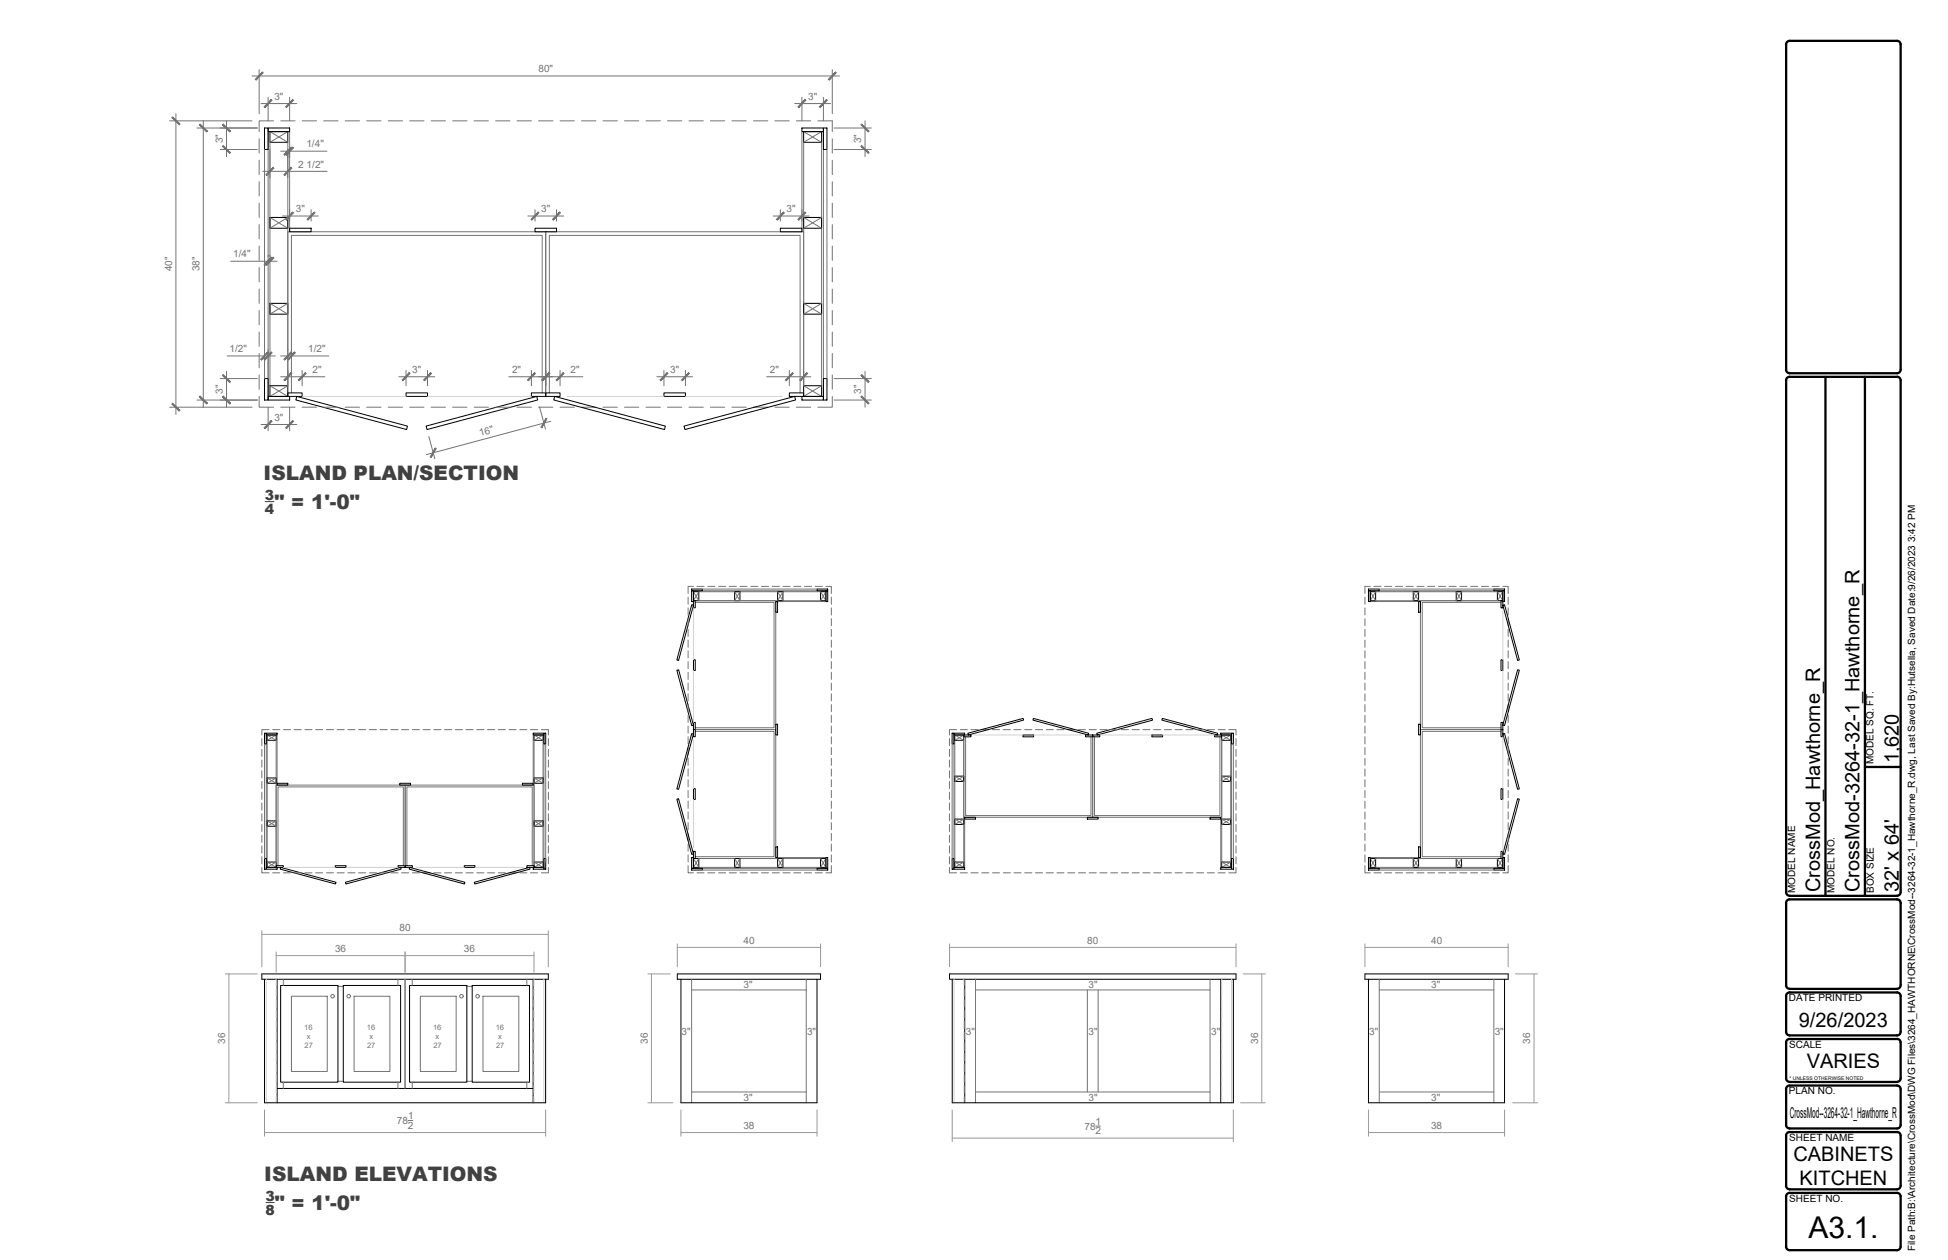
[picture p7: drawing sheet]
<svg xmlns="http://www.w3.org/2000/svg" width="432mm" height="279mm" viewBox="0 0 432 279" stroke-linecap="round" stroke-linejoin="round" font-family="sans-serif">
<!-- layer: ELEV2 -->
<g fill="none" stroke="#000" stroke-width=".22">
<path d="M58.6 28.4h.8v4.7h-.8zM59.4 28.4h4.8v.8h-4.8zM59.8 29.2h4v2.4h-4zM177.8 28.4h4.7v.8h-4.7zM178.1 29.2h4v2.4h-4zM182.5 28.4h.8v4.7h-.8zM59.8 48.2h4v2.4h-4zM64.2 50.6h4.8v.8h-4.8zM118.6 50.6h4.8v.8h-4.8zM173 50.6h4.8v.8h-4.8zM178.1 48.2h4v2.4h-4zM59.8 67.3h4v2.4h-4z"/>
<path d="M178.1 67.3h4v2.4h-4zM58.6 83.9h.8v4.8h-.8zM59.4 87.9h4.8v.8h-4.8zM59.8 85.5h4v2.4h-4zM63.8 87.1h3.2v.8h-3.2zM65.8 87.9l24.5 6.6-.2 .8-24.5-6.6zM90 87.1h4.8v.8h-4.8zM94.4 94.5l24.6-6.6 .2 .8-24.5 6.6zM117.8 87.1h3.2v.8h-3.2zM121 87.1h3.1v.8h-3.1zM123 87.9l24.5 6.6-.2 .8-24.6-6.6zM147.2 87.1h4.7v.8h-4.7z"/>
<path d="M151.6 94.5l24.5-6.6 .3 .8-24.6 6.6zM175 87.1h3.1v.8h-3.1zM177.8 87.9h4.7v.8h-4.7zM178.1 85.5h4v2.4h-4zM182.5 83.9h.8v4.8h-.8zM153.3 130.6h2.4v.4h-2.4zM153.3 131h.4v2.4h-.4zM153.3 134.1l.4 .1-3.3 12.3-.4-.2zM153.7 131.2h1.2v2h-1.2zM153.7 133.2h.4v1.6h-.4zM162.8 131.2h1.2v2h-1.2zM172 133.4h.4v2.4h-.4z"/>
<path d="M172.4 131.2h1.1v2h-1.1zM181.1 130.6h2.4v.4h-2.4zM181.9 131.2h1.2v2h-1.2zM183.1 131h.4v2.4h-.4zM303.3 130.6h2.4v.4h-2.4zM303.3 131h.4v2.4h-.4zM303.7 131.2h1.2v2h-1.2zM313.3 131.2h1.2v2h-1.2zM314.5 133.4h.4v2.4h-.4zM322.8 131.2h1.2v2h-1.2zM331.1 130.6h2.4v.4h-2.4zM331.9 131.2h1.2v2h-1.2z"/>
<path d="M332.7 133.2h.4v1.6h-.4zM333.1 131h.4v2.4h-.4zM333.1 134.2l.4-.1 3.3 12.2-.4 .2zM150 148.6l.4-.1 3.3 12.3-.4 .1zM153.7 146.3h.4v2.4h-.4zM229.1 159.3l12.2 3.3-.1 .4-12.2-3.3zM257.6 159.3l12.3 3.3-.1 .4-12.3-3.3zM332.7 146.3h.4v2.4h-.4zM336.4 148.5l.4 .1-3.3 12.3-.4-.1zM58.6 162.6h.4v2.4h-.4zM59 162.6h2.4v.4h-2.4zM59.2 163h2v1.2h-2z"/>
<path d="M59.2 172.5h2v1.2h-2zM61.4 173.7h2.4v.4h-2.4zM88.6 173.7h2.4v.4h-2.4zM115.8 173.7h2.4v.4h-2.4zM118.2 162.6h2.4v.4h-2.4zM118.4 163h2v1.2h-2zM118.4 172.5h2v1.2h-2zM120.6 162.6h.4v2.4h-.4zM150 177.2l.4-.1 3.3 12.3-.4 .1zM153.3 162.7l.4 .1-3.3 12.2-.4-.1zM153.7 160.2h.4v1.6h-.4zM153.7 174.9h.4v2.4h-.4z"/>
<path d="M153.7 161.8h.4v1.6h-.4zM172 160.6h.4v2.4h-.4zM211.1 162.6h.4v2.4h-.4zM211.5 162.6h2.3v.4h-2.3zM211.6 163h2v1.2h-2zM211.6 172.1h2v1.2h-2zM213.6 163h1.6v.4h-1.6zM214.5 162.6l12.3-3.3 .1 .4-12.3 3.3zM226.7 163h2.4v.4h-2.4zM240.6 163h1.6v.4h-1.6zM242.2 163h1.6v.4h-1.6zM243.1 162.6l12.3-3.3 .1 .4-12.3 3.3z"/>
<path d="M255.3 163h2.4v.4h-2.4zM269.2 163h1.6v.4h-1.6zM270.6 162.6h2.4v.4h-2.4zM270.8 163h2v1.2h-2zM270.8 172.1h2v1.2h-2zM273 162.6h.4v2.4h-.4zM314.5 160.6h.4v2.4h-.4zM332.7 161.8h.4v1.6h-.4zM332.7 174.9h.4v2.4h-.4zM332.7 160.2h.4v1.6h-.4zM333.1 162.8l.4-.1 3.3 12.2-.4 .1zM336.4 177.1l.4 .1-3.3 12.3-.4-.1z"/>
<path d="M58.6 190.4h.4v2.3h-.4zM59 192.3h2.4v.4h-2.4zM59.2 191.2h2v1.1h-2zM59.2 182h2v1.2h-2zM61.2 192h1.6v.3h-1.6zM62.2 192.3l12.3 3.3-.1 .4-12.3-3.3zM74.3 192h2.4v.3h-2.4zM76.6 195.6l12.2-3.3 .1 .4-12.2 3.3zM88.2 192h1.6v.3h-1.6zM89.8 192h1.6v.3h-1.6zM90.8 192.3l12.3 3.3-.1 .4-12.3-3.3zM102.9 192h2.4v.3h-2.4z"/>
<path d="M105.1 195.6l12.3-3.3 .1 .4-12.3 3.3zM116.8 192h1.6v.3h-1.6zM118.2 192.3h2.4v.4h-2.4zM118.4 191.2h2v1.1h-2zM118.4 182h2v1.2h-2zM120.6 190.4h.4v2.3h-.4zM153.3 192.6h2.4v.3h-2.4zM153.3 190.2h.4v2.4h-.4zM153.7 190.4h1.2v1.9h-1.2zM153.7 188.8h.4v1.6h-.4zM162.8 190.4h1.2v1.9h-1.2zM172 187.8h.4v2.4h-.4z"/>
<path d="M172.4 190.4h1.1v1.9h-1.1zM181.1 192.6h2.4v.3h-2.4zM181.9 190.4h1.2v1.9h-1.2zM183.1 190.2h.4v2.4h-.4zM211.1 190.4h.4v2.3h-.4zM211.5 192.3h2.3v.4h-2.3zM211.6 191.2h2v1.1h-2zM211.6 181.6h2v1.2h-2zM213.8 181.2h2.4v.4h-2.4zM241 181.2h2.4v.4h-2.4zM268.2 181.2h2.4v.4h-2.4zM270.6 192.3h2.4v.4h-2.4z"/>
<path d="M270.8 191.2h2v1.1h-2zM270.8 181.6h2v1.2h-2zM273 190.4h.4v2.3h-.4zM303.3 192.6h2.4v.3h-2.4zM303.3 190.2h.4v2.4h-.4zM303.7 190.4h1.2v1.9h-1.2zM313.3 190.4h1.2v1.9h-1.2zM314.5 187.8h.4v2.4h-.4zM322.8 190.4h1.2v1.9h-1.2zM331.1 192.6h2.4v.3h-2.4zM331.9 190.4h1.2v1.9h-1.2zM332.7 188.8h.4v1.6h-.4z"/>
<path d="M333.1 190.2h.4v2.4h-.4zM58 216h63.5v1.1h-63.5zM58.6 217.1v27.4h62.3v-27.4M61.4 217.1v27.4M62.2 218.5h12.7v21.5h-12.7zM76.1 218.5h12.7v21.5h-12.7zM90.8 218.5h12.7v21.5h-12.7zM104.7 218.5h12.7v21.5h-12.7zM118.2 217.1v27.4M150.1 216h31.8v1.1h-31.8zM150.9 217.1v27.4h30.2v-27.4M210.5 216h63.5v1.1h-63.5z"/>
<path d="M211.1 217.1v27.4h62.3v-27.4M213.8 217.1v27.4M270.6 217.1v27.4M302.6 216h31.7v1.1h-31.7zM303.3 217.1v27.4h30.2v-27.4M61.4 241.4h56.8"/>
</g>
<!-- layer: ELEV1 -->
<g fill="none" stroke="#737373" stroke-width=".22">
<path d="M55.9 16.8h130.2M57.4 15.5v9.7M184.5 15.5v9.7M37.6 26.8h18.3M39 25.2v66.7M43.7 28.4h13.3M45.1 26.8v63.5M48.8 33.1h8.2M50.2 26.8v7.9M57.8 23h8M58.3 38h14.2M58.6 33.1v50.8"/>
<path d="M59.4 21.6v5.2M59.4 29.2v58.7M59.8 29.2l4 2.4v53.9M62.2 33.5h1.6M63.8 29.2l-4 2.4v53.9l4 2.4M64.2 21.6v5.2M64.2 29.2v22.2M64.2 33.5h8.3M176.1 23h8M177.8 21.6v5.2M177.8 29.2v22.2M178.1 29.2l4 2.4v53.9l-4 2.4"/>
<path d="M182.1 29.2l-4 2.4v53.9M182.5 21.6v5.2M182.5 29.2v58.7M183.3 33.1v52.4M184.9 28.4h8.2M184.9 33.1h8.2M191.7 26.8v7.9M51.1 57.9h8.3M59.8 48.2l4 2.4M59.8 57.9h1.6M62.6 47.9h7.9M63.8 48.2l-4 2.4"/>
<path d="M69 46.5v2.5M117 47.9h7.9M118.6 46.5v2.5M123.4 46.5v2.5M171.4 47.9h7.9M173 46.5v2.5M178.1 48.2l4 2.4M182.1 48.2l-4 2.4M50.4 78.9h8.2M59.4 78.9h1.6M59.8 67.3l4 2.4M62.2 78.9h1.6"/>
<path d="M63.8 67.3l-4 2.4M64.6 78.9h8.3M64.6 77.3v.2M178.1 67.3l4 2.4M182.1 67.3l-4 2.4M37.6 90.3h18.3M43.7 88.7h13.3M48.8 83.9h8.2M50.2 82.4v7.9M57.8 94.1h8M59.4 90.3v5.2M62.2 83.5h9.8"/>
<path d="M63.8 85.5v-34.1h57.2v35.7v-35.7h57.1v34.1M63.8 85.5l-4 2.4M64.2 90.3v5.2M64.6 87.1v-34.9h55.6v34.9M67 82.1v3.4M88.4 83.5h8M90 82.1v3.4M94.8 82.1v3.4M95.1 96.8l1.3 4.9M112.8 83.5h9.8M117.8 82.1v3.4M119.4 83.5h9.8"/>
<path d="M119.6 90.2l1.3 5M121 82.1v3.4M121.8 87.1v-34.9h55.6v34.9M122.1 93.4l-27.6 7.4M124.1 82.1v3.4M145.6 83.5h7.9M147.2 82.1v3.4M151.9 82.1v3.4M169.9 83.5h9.8M175 82.1v3.4M178.1 85.5l4 2.4M184.9 88.7h8.2"/>
<path d="M184.9 83.9h8.2M191.7 82.4v7.9M153.7 133.2l1.2-2h27l1.2 2M153.7 131h29.4M153.7 131.2l1.2 2M154.1 133.6h17.5v27.8h-17.5M154.9 133.2h17.1v28.6h-17.9h17.9v28.6h-17.1M155.7 130.6h25.4M162.8 131.2l1.2 2M164 131.2l-1.2 2M172 133.4h11.1M172.4 131.2l1.1 2"/>
<path d="M173.5 131.2l-1.1 2M183.1 131.2l-1.2 2h-27M303.7 131.2l1.2 2h27M303.7 133.4h11.2M303.7 133.2l1.2-2h27l1.2 2M303.7 131h29.4M305.7 130.6h26.2M313.3 131.2l1.2 2M314.5 131.2l-1.2 2M322.8 131.2l1.2 2M324 131.2l-1.2 2M331.9 133.2h-17v28.6h17.8h-17.8v28.6h17"/>
<path d="M332.7 133.6h-17.4v27.8h17.4M333.1 131.2l-1.2 2M58.6 165v25.4M59 163v29.3M59.2 163l2 1.2v27M59.2 172.5l2 1.2M61.2 163l-2 1.2v27l2 1.1M61.2 172.5l-2 1.2M61.4 163v11.1M118.2 163v11.1M118.4 163l2 1.2v27l-2 1.1M118.4 172.5l2 1.2"/>
<path d="M120.4 163l-2 1.2v27M120.4 172.5l-2 1.2M120.6 163v29.3M121 165v26.2M154.1 162.2h17.5v27.8h-17.5M211.1 164.2v26.2M211.5 163v29.3M211.6 163l2 1.2M211.6 172.1l2 1.2M213.6 164.2v17h28.6v-17.8v17.8h28.6v-17M213.6 164.2v27l-2 1.1M213.6 163l-2 1.2v27l2 1.1"/>
<path d="M213.6 172.1l-2 1.2M214 163.4v17.4h27.8v-17.4M242.6 163.4v17.4h27.8v-17.4M270.8 164.2v27l2 1.1M270.8 163l2 1.2v27l-2 1.1M270.8 172.1l2 1.2M272.8 163l-2 1.2M272.8 172.1l-2 1.2M273 163v29.3M273.4 165v25.4M332.7 162.2h-17.4v27.8h17.4M59.2 182l2 1.2"/>
<path d="M61.2 191.2v-17.1h28.6v17.9v-17.9h28.6v17.1M61.2 191.2l-2 1.1M61.2 182l-2 1.2M61.6 192v-17.5h27.8v17.5M90.2 192v-17.5h27.8v17.5M118.4 191.2l2 1.1M118.4 182l2 1.2M120.4 182l-2 1.2M153.7 190.4l1.2 1.9h27l1.2-1.9M153.7 192.6h29.4M154.9 190.4h27l1.2 1.9M154.9 190.4l-1.2 1.9"/>
<path d="M154.9 192.9h26.2M162.8 190.4l1.2 1.9M164 190.4l-1.2 1.9M172 190.2h11.1M172.4 190.4l1.1 1.9M173.5 190.4l-1.1 1.9M211.6 181.6l2 1.2M213.6 181.6l-2 1.2M213.8 181.2v11.1M270.6 181.2v11.1M270.8 181.6l2 1.2M272.8 181.6l-2 1.2"/>
<path d="M303.7 190.2h11.2M303.7 190.4l1.2 1.9h27l1.2-1.9M303.7 192.6h29.4M305.7 192.9h25.4M313.3 190.4l1.2 1.9M314.5 190.4l-1.2 1.9M322.8 190.4l1.2 1.9M324 190.4l-1.2 1.9M331.9 190.4h-27l-1.2 1.9M331.9 190.4l1.2 1.9M62.8 217.1v1.4M74.9 218.7h1.2"/>
<path d="M88.2 217.1v1.4M89.8 217.1v24.3M91.4 217.1v1.4M103.5 218.7h1.2M116.8 217.1v1.4M153.3 219.5h25.4M153.3 217.1v27.4M178.7 217.1v27.4M216.2 219.5h52M216.2 217.1v27.4M241 219.5v22.6M243.4 219.5v22.6"/>
<path d="M268.2 217.1v27.4M305.7 219.5h25.4M305.7 217.1v27.4M331.1 217.1v27.4M62.8 240v1.4M64.6 220.9h7.9v16.7h-7.9zM74.9 239.8h1.2M78.5 220.9h7.9v16.7h-7.9zM88.2 240v1.4M91.4 240v1.4M93.2 220.9h7.9v16.7h-7.9zM103.5 239.8h1.2"/>
<path d="M107.1 220.9h7.9v16.7h-7.9zM116.8 240v1.4M153.3 242.1h25.4M216.2 242.1h52M305.7 242.1h25.4"/>
</g>
<!-- layer: cabinet -->
<g fill="none" stroke="#999" stroke-width=".22">
<path d="M49.9 216h7.1M50.7 216v28.5M58 206.4v8M58 207.2h63.5M61.2 211.1v4.5M61.2 211.9h57.2M89.8 211.1v4.5M118.4 211.1v4.5M121.5 206.4v8M143.6 216h4.9M144.4 216v28.5M150.1 210.1h31.8"/>
<path d="M150.1 209.3v5.1M181.9 209.3v5.1M210.5 209.3v5.1M210.5 210.1h63.5M274 209.3v5.1M275.6 216h4.9M279.7 216v28.5M302.6 210.1h31.7M302.6 209.3v5.1M334.3 209.3v5.1M335.9 216h4.9M340 216v28.5"/>
<path d="M49.9 244.5h7.1M58.6 246.1v5.8M58.6 251.1h62.3M120.9 246.1v5.8M143.6 244.5h5.5M150.9 251.1h30.2M150.9 246.1v5.8M181.1 246.1v5.8M211.1 246.1v7.1M211.1 252.4h62.3M273.4 246.1v7.1M275 244.5h5.5"/>
<path d="M303.3 251.1h30.2M303.3 246.1v5.8M333.5 246.1v5.8M335.3 244.5h5.5"/>
</g>
<!-- layer: ELEV1 -->
<g fill="none" stroke="#cfcfcf" stroke-width=".22">
<path d="M67 87.9h23M94.8 87.9h23M125.7 87.9h21.5M151.9 87.9h21.5M153.7 134.8v11.5M333.1 135.6v10.7M153.7 148.7v11.5M333.1 148.7v10.7M153.7 164.2v10.7M153.7 177.3v10.7M216 163h10.7M229.1 163h10.7"/>
<path d="M243.8 163h11.5M257.7 163h11.5M333.1 163.4v11.5M333.1 177.3v11.5M62.8 192.3h11.5M76.7 192.3h11.5M92.2 192.3h10.7M105.3 192.3h10.7M59 217.1v27.4M61.2 217.1v1.4M61.2 219.3v1.6M118.4 217.1v1.4"/>
<path d="M118.4 219.3v1.6M120.5 217.1v27.4M211.5 217.1v27.4M213.7 217.1v1.4M213.7 219.3v1.6M270.8 217.1v1.4M270.8 219.3v1.6M273 217.1v27.4M61.2 221.7v1.6M61.2 224.1v1.6M61.2 226.5v1.5M61.2 228.9v1.5"/>
<path d="M61.2 231.2v1.6M61.2 233.6v1.6M61.2 236v1.6M61.2 238.4v1.6M118.4 221.7v1.6M118.4 224.1v1.6M118.4 226.5v1.5M118.4 228.9v1.5M118.4 231.2v1.6M118.4 233.6v1.6M118.4 236v1.6M118.4 238.4v1.6"/>
<path d="M213.7 221.7v1.6M213.7 224.1v1.6M213.7 226.5v1.5M213.7 228.9v1.5M213.7 231.2v1.6M213.7 233.6v1.6M213.7 236v1.6M213.7 238.4v1.6M270.8 221.7v1.6M270.8 224.1v1.6M270.8 226.5v1.5M270.8 228.9v1.5"/>
<path d="M270.8 231.2v1.6M270.8 233.6v1.6M270.8 236v1.6M270.8 238.4v1.6M61.2 240.8v1.6M61.2 243.1v1.4M118.4 240.8v1.6M118.4 243.1v1.4M213.7 240.8v1.6M213.7 243.1v1.4M270.8 240.8v1.6M270.8 243.1v1.4"/>
</g>
<!-- layer: cabinet -->
<path d="M90.4 248.5h1.1M242.9 249.7h1" fill="none" stroke="#737373" stroke-width=".22"/>
<!-- layer: Room Label -->
<path d="M58.8 111.2h1.9M59 266.7h1.8" fill="none" stroke="#404040" stroke-width=".22"/>
<!-- layer: elevation -->
<g fill="none" stroke="#737373" stroke-width=".22">
<circle cx="73.7" cy="220.9" r=".39"/>
<circle cx="77.3" cy="220.9" r=".39"/>
<circle cx="102.3" cy="220.9" r=".39"/>
<circle cx="105.9" cy="220.9" r=".39"/>
</g>
<!-- layer: CAB -->
<g fill="none" stroke="#737373" stroke-width=".22">
<path d="M57.4 30.8v3.2M57.4 35.5v3.2M60.6 26.8h-3.2v2.4M62.2 26.8h3.2M67 26.8h3.2M71.8 26.8h3.1M76.5 26.8h3.2M81.3 26.8h3.2M86 26.8h3.2M90.8 26.8h3.2M95.6 26.8h3.1M100.3 26.8h3.2"/>
<path d="M105.1 26.8h3.2M109.9 26.8h3.1M114.6 26.8h3.2M119.4 26.8h3.2M124.1 26.8h3.2M128.9 26.8h3.2M133.7 26.8h3.1M138.4 26.8h3.2M143.2 26.8h3.2M148 26.8h3.1M152.7 26.8h3.2M157.5 26.8h3.2"/>
<path d="M162.2 26.8h3.2M167 26.8h3.2M171.8 26.8h3.1M176.5 26.8h3.2M181.3 26.8h3.2v2.4M184.5 30.8v3.2M184.5 35.5v3.2M57.4 40.3v3.2M57.4 45v3.2M57.4 49.8v3.2M57.4 54.6v3.1M57.4 59.3v3.2"/>
<path d="M184.5 40.3v3.2M184.5 45v3.2M184.5 49.8v3.2M184.5 54.6v3.1M184.5 59.3v3.2M57.4 64.1v3.2M57.4 68.9v3.1M57.4 73.6v3.2M57.4 78.4v3.2M184.5 64.1v3.2M184.5 68.9v3.1M184.5 73.6v3.2"/>
<path d="M184.5 78.4v3.2M57.4 87.9v2.4h3.2M57.4 83.1v3.2M62.2 90.3h3.2M67 90.3h3.2M71.8 90.3h3.1M76.5 90.3h3.2M81.3 90.3h3.2M86 90.3h3.2M90.8 90.3h3.2M95.6 90.3h3.1M100.3 90.3h3.2"/>
<path d="M105.1 90.3h3.2M109.9 90.3h3.1M114.6 90.3h3.2M119.4 90.3h3.2M124.1 90.3h3.2M128.9 90.3h3.2M133.7 90.3h3.1M138.4 90.3h3.2M143.2 90.3h3.2M148 90.3h3.1M152.7 90.3h3.2M157.5 90.3h3.2"/>
<path d="M162.2 90.3h3.2M167 90.3h3.2M171.8 90.3h3.1M176.5 90.3h3.2M184.5 87.9v2.4h-3.2M184.5 83.1v3.2M152.5 132.4v1.6M152.5 134.8v1.6M152.5 137.2v1.6M152.5 139.6v1.5M153.7 130h-1.2v1.6M154.5 130h1.6"/>
<path d="M156.9 130h1.6M159.3 130h1.5M161.6 130h1.6M164 130h1.6M166.4 130h1.6M168.8 130h1.6M171.2 130h1.6M173.5 130h1.6M175.9 130h1.6M178.3 130h1.6M180.7 130h1.6M183.1 130h1.2v1.6"/>
<path d="M184.3 132.4v1.6M184.3 134.8v1.6M184.3 137.2v1.6M184.3 139.6v1.5M302.6 132.4v1.6M302.6 134.8v1.6M302.6 137.2v1.6M302.6 139.6v1.5M303.7 130h-1.1v1.6M304.5 130h1.6M306.9 130h1.6M309.3 130h1.6"/>
<path d="M311.7 130h1.6M314.1 130h1.6M316.4 130h1.6M318.8 130h1.6M321.2 130h1.6M323.6 130h1.6M326 130h1.6M328.4 130h1.5M330.7 130h1.6M333.1 130h1.2v1.6M334.3 132.4v1.6M334.3 134.8v1.6"/>
<path d="M334.3 137.2v1.6M334.3 139.6v1.5M152.5 141.9v1.6M152.5 144.3v1.6M152.5 146.7v1.6M152.5 149.1v1.6M152.5 151.5v1.6M152.5 153.8v1.6M152.5 156.2v1.6M152.5 158.6v1.6M184.3 141.9v1.6M184.3 144.3v1.6"/>
<path d="M184.3 146.7v1.6M184.3 149.1v1.6M184.3 151.5v1.6M184.3 153.8v1.6M184.3 156.2v1.6M184.3 158.6v1.6M302.6 141.9v1.6M302.6 144.3v1.6M302.6 146.7v1.6M302.6 149.1v1.6M302.6 151.5v1.6M302.6 153.8v1.6"/>
<path d="M302.6 156.2v1.6M302.6 158.6v1.6M334.3 141.9v1.6M334.3 144.3v1.6M334.3 146.7v1.6M334.3 149.1v1.6M334.3 151.5v1.6M334.3 153.8v1.6M334.3 156.2v1.6M334.3 158.6v1.6M58 163.8v1.6M58 166.2v1.5"/>
<path d="M58 168.5v1.6M58 170.9v1.6M58 173.3v1.6M58 175.7v1.6M58 178.1v1.5M59.6 161.8h-1.6v1.2M60.4 161.8h1.6M62.8 161.8h1.6M65.2 161.8h1.6M67.6 161.8h1.6M70 161.8h1.5M72.3 161.8h1.6"/>
<path d="M74.7 161.8h1.6M77.1 161.8h1.6M79.5 161.8h1.6M81.9 161.8h1.6M84.2 161.8h1.6M86.6 161.8h1.6M89 161.8h1.6M91.4 161.8h1.6M93.8 161.8h1.6M96.2 161.8h1.5M98.5 161.8h1.6M100.9 161.8h1.6"/>
<path d="M103.3 161.8h1.6M105.7 161.8h1.6M108.1 161.8h1.5M110.4 161.8h1.6M112.8 161.8h1.6M115.2 161.8h1.6M117.6 161.8h1.6M120 161.8h1.6v1.2M121.6 163.8v1.6M121.6 166.2v1.5M121.6 168.5v1.6M121.6 170.9v1.6"/>
<path d="M121.6 173.3v1.6M121.6 175.7v1.6M121.6 178.1v1.5M152.5 161v1.6M152.5 163.4v1.6M152.5 165.8v1.5M152.5 168.1v1.6M152.5 170.5v1.6M152.5 172.9v1.6M152.5 175.3v1.6M152.5 177.7v1.5M184.3 161v1.6"/>
<path d="M184.3 163.4v1.6M184.3 165.8v1.5M184.3 168.1v1.6M184.3 170.5v1.6M184.3 172.9v1.6M184.3 175.3v1.6M184.3 177.7v1.5M210.5 163.8v1.6M210.5 166.2v1.5M210.5 168.5v1.6M210.5 170.9v1.6M210.5 173.3v1.6"/>
<path d="M210.5 175.7v1.6M210.5 178.1v1.5M212 161.8h-1.5v1.2M212.9 161.8h1.5M215.2 161.8h1.6M217.6 161.8h1.6M220 161.8h1.6M222.4 161.8h1.6M224.7 161.8h1.6M227.1 161.8h1.6M229.5 161.8h1.6M231.9 161.8h1.6"/>
<path d="M234.3 161.8h1.6M236.7 161.8h1.6M239 161.8h1.6M241.4 161.8h1.6M243.8 161.8h1.6M246.2 161.8h1.6M248.6 161.8h1.5M251 161.8h1.5M253.3 161.8h1.6M255.7 161.8h1.6M258.1 161.8h1.6M260.5 161.8h1.6"/>
<path d="M262.8 161.8h1.6M265.2 161.8h1.6M267.6 161.8h1.6M270 161.8h1.6M272.4 161.8h1.6v1.2M274 163.8v1.6M274 166.2v1.5M274 168.5v1.6M274 170.9v1.6M274 173.3v1.6M274 175.7v1.6M274 178.1v1.5"/>
<path d="M302.6 161v1.6M302.6 163.4v1.6M302.6 165.8v1.5M302.6 168.1v1.6M302.6 170.5v1.6M302.6 172.9v1.6M302.6 175.3v1.6M302.6 177.7v1.5M334.3 161v1.6M334.3 163.4v1.6M334.3 165.8v1.5M334.3 168.1v1.6"/>
<path d="M334.3 170.5v1.6M334.3 172.9v1.6M334.3 175.3v1.6M334.3 177.7v1.5M58 192.3v1.2h1.6M58 180.4v1.6M58 182.8v1.6M58 185.2v1.6M58 187.6v1.6M58 190v1.6M60.4 193.5h1.6M62.8 193.5h1.6"/>
<path d="M65.2 193.5h1.6M67.6 193.5h1.6M70 193.5h1.5M72.3 193.5h1.6M74.7 193.5h1.6M77.1 193.5h1.6M79.5 193.5h1.6M81.9 193.5h1.6M84.2 193.5h1.6M86.6 193.5h1.6M89 193.5h1.6M91.4 193.5h1.6"/>
<path d="M93.8 193.5h1.6M96.2 193.5h1.5M98.5 193.5h1.6M100.9 193.5h1.6M103.3 193.5h1.6M105.7 193.5h1.6M108.1 193.5h1.5M110.4 193.5h1.6M112.8 193.5h1.6M115.2 193.5h1.6M117.6 193.5h1.6M121.6 192.3v1.2h-1.6"/>
<path d="M121.6 180.4v1.6M121.6 182.8v1.6M121.6 185.2v1.6M121.6 187.6v1.6M121.6 190v1.6M152.5 191.9v1.6h1.2M152.5 180v1.6M152.5 182.4v1.6M152.5 184.8v1.6M152.5 187.2v1.6M152.5 189.6v1.6M154.5 193.5h1.6"/>
<path d="M156.9 193.5h1.6M159.3 193.5h1.5M161.6 193.5h1.6M164 193.5h1.6M166.4 193.5h1.6M168.8 193.5h1.6M171.2 193.5h1.6M173.5 193.5h1.6M175.9 193.5h1.6M178.3 193.5h1.6M180.7 193.5h1.6M184.3 191.9v1.6h-1.2"/>
<path d="M184.3 180v1.6M184.3 182.4v1.6M184.3 184.8v1.6M184.3 187.2v1.6M184.3 189.6v1.6M210.5 192.3v1.2h1.5M210.5 180.4v1.6M210.5 182.8v1.6M210.5 185.2v1.6M210.5 187.6v1.6M210.5 190v1.6M212.9 193.5h1.5"/>
<path d="M215.2 193.5h1.6M217.6 193.5h1.6M220 193.5h1.6M222.4 193.5h1.6M224.7 193.5h1.6M227.1 193.5h1.6M229.5 193.5h1.6M231.9 193.5h1.6M234.3 193.5h1.6M236.7 193.5h1.6M239 193.5h1.6M241.4 193.5h1.6"/>
<path d="M243.8 193.5h1.6M246.2 193.5h1.6M248.6 193.5h1.5M251 193.5h1.5M253.3 193.5h1.6M255.7 193.5h1.6M258.1 193.5h1.6M260.5 193.5h1.6M262.8 193.5h1.6M265.2 193.5h1.6M267.6 193.5h1.6M270 193.5h1.6"/>
<path d="M274 192.3v1.2h-1.6M274 180.4v1.6M274 182.8v1.6M274 185.2v1.6M274 187.6v1.6M274 190v1.6M302.6 191.9v1.6h1.1M302.6 180v1.6M302.6 182.4v1.6M302.6 184.8v1.6M302.6 187.2v1.6M302.6 189.6v1.6"/>
<path d="M304.5 193.5h1.6M306.9 193.5h1.6M309.3 193.5h1.6M311.7 193.5h1.6M314.1 193.5h1.6M316.4 193.5h1.6M318.8 193.5h1.6M321.2 193.5h1.6M323.6 193.5h1.6M326 193.5h1.6M328.4 193.5h1.5M330.7 193.5h1.6"/>
<path d="M334.3 191.9v1.6h-1.2M334.3 180v1.6M334.3 182.4v1.6M334.3 184.8v1.6M334.3 187.2v1.6M334.3 189.6v1.6"/>
</g>
<!-- layer: 0 -->
<g fill="#737373" stroke="#737373" stroke-width=".22">
<path d="M44.2 27.7l1.6 1.6 .2-.2zM44.2 27.7l.2-.2 1.6 1.6z"/>
<path d="M44.4 87.8l-.2 .2 1.8 1.4zM44.2 88l1.8 1.4-.2 .2z"/>
<path d="M38.1 26.1l1.6 1.6 .2-.2zM38.1 26.1l.2-.2 1.6 1.6z"/>
<path d="M38.3 89.4l-.2 .2 1.8 1.4zM38.1 89.6l1.8 1.4-.2 .2z"/>
<path d="M49.5 87.8l-.2 .2 1.8 1.4zM49.3 88l1.8 1.4-.2 .2z"/>
<path d="M49.3 83.2l1.6 1.6 .2-.2zM49.5 83.1l1.6 1.5-1.8-1.4z"/>
<path d="M49.3 27.7l1.6 1.6 .2-.2zM49.3 27.7l.2-.2 1.6 1.6z"/>
<path d="M49.3 32.4l1.8 1.5-1.6-1.6zM49.3 32.4l1.8 1.5-.2 .1z"/>
<path d="M58.2 16l-1.5 1.7 1.6-1.5zM58.2 16l-1.5 1.7-.1-.1z"/>
<path d="M183.6 17.6l.2 .1 1.4-1.7zM185.2 16l.2 .2-1.6 1.5z"/>
<path d="M60.5 37.1l-1.4 1.8 1.6-1.6zM60.5 37.1l-1.4 1.8-.2-.2z"/>
<path d="M62.9 38.7l.2 .2 1.4-1.8zM64.5 37.1l.2 .2-1.6 1.6z"/>
<path d="M64.9 47l-1.4 1.8 1.6-1.6zM64.9 47l-1.4 1.8-.2-.2z"/>
<path d="M68.1 48.6l.1 .2 1.5-1.8zM69.7 47l.1 .2-1.6 1.6z"/>
<path d="M119.3 47l-1.4 1.8 1.6-1.6zM119.3 47l-1.4 1.8-.2-.2z"/>
<path d="M122.5 48.6l.1 .2 1.5-1.8zM124.1 47l.1 .2-1.6 1.6z"/>
<path d="M176.9 48.6l.1 .2 1.5-1.8zM178.5 47l.1 .2-1.6 1.6z"/>
<path d="M173.7 47l-1.4 1.8 1.6-1.6zM173.7 47l-1.4 1.8-.2-.2z"/>
<path d="M60.1 22.1l-1.4 1.7 1.6-1.6zM58.5 23.7l1.6-1.6-1.4 1.7z"/>
<path d="M63.3 23.7l.2 .1 1.4-1.7zM64.9 22.1l.2 .1-1.6 1.6z"/>
<path d="M181.6 23.7l.2 .1 1.4-1.7zM183.2 22.1l.2 .1-1.6 1.6z"/>
<path d="M178.5 22.1l-1.5 1.7 1.6-1.6zM176.9 23.7l1.6-1.6-1.5 1.7z"/>
<path d="M60.1 93.3l-1.4 1.7 1.6-1.6zM60.1 93.3l-1.4 1.7-.2-.2z"/>
<path d="M63.3 94.8l.2 .2 1.4-1.7zM64.9 93.3l.2 .1-1.6 1.6z"/>
<path d="M64.5 82.7l-1.4 1.7 1.6-1.6zM64.5 82.7l-1.4 1.7-.2-.2z"/>
<path d="M66.1 84.2l.2 .2 1.4-1.7zM67.7 82.7l.2 .1-1.6 1.6z"/>
<path d="M90.7 82.7l-1.4 1.7 1.6-1.6zM90.7 82.7l-1.4 1.7-.2-.2z"/>
<path d="M93.9 84.2l.2 .2 1.4-1.7zM95.5 82.7l.2 .1-1.6 1.6z"/>
<path d="M147.9 82.7l-1.4 1.7 1.6-1.6zM147.9 82.7l-1.4 1.7-.2-.2z"/>
<path d="M151.1 84.2l.1 .2 1.5-1.7zM152.7 82.7l.1 .1-1.6 1.6z"/>
<path d="M62.9 34.2l.2 .2 1.4-1.8zM64.5 32.6l.2 .2-1.6 1.6z"/>
<path d="M64.9 32.6l-1.4 1.8 1.6-1.6zM64.9 32.6l-1.4 1.8-.2-.2z"/>
<path d="M60.5 57l-1.4 1.8 1.6-1.6zM60.5 57l-1.4 1.8-.2-.2z"/>
<path d="M58.5 58.6l.2 .2 1.4-1.8zM60.1 57l.2 .2-1.6 1.6z"/>
<path d="M60.1 78.1l-1.4 1.7 1.6-1.6zM60.1 78.1l-1.4 1.7-.2-.1z"/>
<path d="M57.8 79.7l.1 .1 1.5-1.7zM59.4 78.1l.1 .1-1.6 1.6z"/>
<path d="M62.9 79.7l.2 .1 1.4-1.7zM64.5 78.1l.2 .1-1.6 1.6z"/>
<path d="M65.3 78.1l-1.4 1.7 1.6-1.6zM65.3 78.1l-1.4 1.7-.2-.1z"/>
<path d="M96.5 99.4l-.9 2 1.1-1.9zM96.5 99.4l-.9 2-.2-.1z"/>
<path d="M121 92.8l-1.1 1.9 .2 .1zM121 92.8l.2 .1-1.1 1.9z"/>
<path d="M191 87.8l-.1 .2 1.7 1.4zM190.9 88l1.7 1.4-.2 .2z"/>
<path d="M190.9 83.2l1.5 1.6 .2-.2zM190.9 83.2l.1-.1 1.6 1.5z"/>
<path d="M190.9 27.7l1.5 1.6 .2-.2zM190.9 27.7l.1-.2 1.6 1.6z"/>
<path d="M190.9 32.4l1.7 1.5-1.6-1.6zM190.9 32.4l1.7 1.5-.2 .1z"/>
<path d="M120.1 84.2l.2 .2 1.4-1.7zM121.7 82.7l.2 .1-1.6 1.6z"/>
<path d="M118.5 82.7l-1.4 1.7 1.6-1.6zM118.5 82.7l-1.4 1.7-.2-.2z"/>
<path d="M177.3 84.2l.1 .2 1.5-1.7zM178.9 82.7l.1 .1-1.6 1.6z"/>
<path d="M175.7 82.7l-1.4 1.7 1.6-1.6zM175.7 82.7l-1.4 1.7-.2-.2z"/>
<path d="M121.7 82.7l-1.4 1.7 1.6-1.6zM121.7 82.7l-1.4 1.7-.2-.2z"/>
<path d="M123.3 84.2l.1 .2 1.5-1.7zM124.9 82.7l.1 .1-1.6 1.6z"/>
</g>
<!-- layer: BOR -->
<g fill="none" stroke="#000" stroke-width=".51">
<path d="M395.9 9.9a.79 .79 0 0 1 .8-.8h23.8a.79 .79 0 0 1 .8 .8v72.1a.79 .79 0 0 1-.8 .8h-23.8a.79 .79 0 0 1-.8-.8M395.9 9.9v72.1M395.9 84.3a.76 .76 0 0 1 .8-.7l23.8-.1a.79 .79 0 0 1 .8 .8v113.5a.79 .79 0 0 1-.8 .8M395.9 84.3v113.5M404.6 83.6v115M413.4 83.6v115M413.4 170.1h7.9M395.9 197.8a.79 .79 0 0 0 .8 .8M396.7 198.6h23.8M395.9 218.5a.83 .83 0 0 0 .8 .8h23.8a.79 .79 0 0 0 .8-.8M395.9 200.2a.79 .79 0 0 1 .8-.8h23.8a.79 .79 0 0 1 .8 .8v18.3M395.9 200.2v18.3"/>
<path d="M395.9 220.9a.79 .79 0 0 1 .8-.8h23.8a.79 .79 0 0 1 .8 .8v7.9a.79 .79 0 0 1-.8 .8h-23.8a.79 .79 0 0 1-.8-.8M395.9 239.1a.79 .79 0 0 0 .8 .8M395.9 220.9v7.9M395.9 231.2v7.9M396.7 230.4a.79 .79 0 0 0-.8 .8M396.7 230.4h23.8M396.7 239.9h23.8M420.5 230.4a.79 .79 0 0 1 .8 .8v7.9a.79 .79 0 0 1-.8 .8M395.9 251.8a.76 .76 0 0 1 .8-.8h23.8a.79 .79 0 0 1 .8 .8v11.1a.79 .79 0 0 1-.8 .8h-23.8a.83 .83 0 0 1-.8-.8M395.9 241.5a.79 .79 0 0 1 .8-.8h23.8a.79 .79 0 0 1 .8 .8v7.9a.79 .79 0 0 1-.8 .8h-23.8a.79 .79 0 0 1-.8-.8M395.9 241.5v7.9M395.9 251.8v11.1"/>
<path d="M395.9 265.3a.79 .79 0 0 1 .8-.8h23.8a.79 .79 0 0 1 .8 .8v11.1a.79 .79 0 0 1-.8 .8h-23.8a.79 .79 0 0 1-.8-.8M395.9 265.3v11.1"/>
</g>
<text font-size="6.7" x="400.9" y="274.4">A3.1.</text>
<g font-size="4.4" fill="#404040">
<text x="58.4" y="106.4">ISLAND PLAN/SECTION</text>
<text x="60.9" y="112.8">&quot; = 1'-0&quot;</text>
<text x="58.6" y="261.8">ISLAND ELEVATIONS</text>
<text x="60.9" y="268.2">&quot; = 1'-0&quot;</text>
</g>
<g font-size="4.4">
<text x="420.9" y="169.3" transform="rotate(-90 420.9 169.3)">1,620</text>
<text x="403.5" y="197.8" transform="rotate(-90 403.5 197.8)">CrossMod_Hawthorne_R</text>
<text x="412.2" y="197.8" transform="rotate(-90 412.2 197.8)">CrossMod-3264-32-1_Hawthorne_R</text>
<text x="420.9" y="197.8" transform="rotate(-90 420.9 197.8)">32' x 64'</text>
<text x="398.7" y="227.6">9/26/2023</text>
<text x="400.5" y="236.7">VARIES</text>
<text x="397.5" y="257.5">CABINETS</text>
<text x="398.9" y="262.8">KITCHEN</text>
</g>
<text font-size="3.3" x="396.7" y="247.9">CrossMod--3264-32-1_Hawthorne_R</text>
<g font-size="3.1" fill="#404040">
<text x="58.7" y="113.9">4</text>
<text x="58.7" y="110.9">3</text>
<text x="58.8" y="266.3">3</text>
<text x="58.8" y="269.3">8</text>
</g>
<g font-size="2.2" fill="#737373">
<text x="119.4" y="16">80&quot;</text>
<text x="60.8" y="22.1">3&quot;</text>
<text x="179.1" y="22.1">3&quot;</text>
<text x="49.4" y="31.8" transform="rotate(-90 49.4 31.8)">3&quot;</text>
<text x="67.9" y="32.7">1/4&quot;</text>
<text x="190.9" y="31.8" transform="rotate(-90 190.9 31.8)">3&quot;</text>
<text x="66.1" y="37.2">2 1/2&quot;</text>
<text x="65.6" y="47.1">3&quot;</text>
<text x="120" y="47.1">3&quot;</text>
<text x="174.4" y="47.1">3&quot;</text>
<text x="51.7" y="57.1">1/4&quot;</text>
<text x="38.2" y="60.1" transform="rotate(-90 38.2 60.1)">40&quot;</text>
<text x="44.2" y="60.2" transform="rotate(-90 44.2 60.2)">38&quot;</text>
<text x="50.9" y="78.1">1/2&quot;</text>
<text x="68.3" y="78.1">1/2&quot;</text>
<text x="69.3" y="82.7">2&quot;</text>
<text x="91.4" y="82.7">3&quot;</text>
<text x="113.5" y="82.7">2&quot;</text>
<text x="126.5" y="82.7">2&quot;</text>
<text x="148.5" y="82.7">3&quot;</text>
<text x="170.7" y="82.7">2&quot;</text>
<text x="49.4" y="87.3" transform="rotate(-90 49.4 87.3)">3&quot;</text>
<text x="190.9" y="87.3" transform="rotate(-90 190.9 87.3)">3&quot;</text>
<text x="60.8" y="93.3">3&quot;</text>
<text x="106.4" y="96.8" transform="rotate(-15 106.4 96.8)">16&quot;</text>
<text x="88.6" y="206.4">80</text>
<text x="164.8" y="209.3">40</text>
<text x="241" y="209.3">80</text>
<text x="317.2" y="209.3">40</text>
<text x="74.3" y="211.1">36</text>
<text x="102.8" y="211.1">36</text>
<text x="164.8" y="219.1">3&quot;</text>
<text x="241.3" y="219.1">3&quot;</text>
<text x="317.2" y="219.1">3&quot;</text>
<text x="49.9" y="231.5" transform="rotate(-90 49.9 231.5)">36</text>
<text x="143.6" y="231.5" transform="rotate(-90 143.6 231.5)">36</text>
<text x="151.1" y="229.4">3&quot;</text>
<text x="178.9" y="229.4">3&quot;</text>
<text x="214.1" y="229.4">3&quot;</text>
<text x="241.3" y="229.4">3&quot;</text>
<text x="268.5" y="229.4">3&quot;</text>
<text x="278.9" y="231.5" transform="rotate(-90 278.9 231.5)">36</text>
<text x="303.5" y="229.4">3&quot;</text>
<text x="331.3" y="229.4">3&quot;</text>
<text x="339.2" y="231.5" transform="rotate(-90 339.2 231.5)">36</text>
<text x="164.8" y="244.1">3&quot;</text>
<text x="241.3" y="244.2">3&quot;</text>
<text x="317.2" y="244.1">3&quot;</text>
<text x="88" y="249.3">78</text>
<text x="90.4" y="250.3">2</text>
<text x="90.4" y="248.2">1</text>
<text x="164.8" y="250.3">38</text>
<text x="240.4" y="250.5">78</text>
<text x="242.8" y="251.6">2</text>
<text x="242.9" y="249.4">1</text>
<text x="317.2" y="250.3">38</text>
</g>
<g font-size="2.2">
<text x="415.3" y="169.4" transform="rotate(-90 415.3 169.4)">MODEL SQ. FT.</text>
<text x="397.9" y="198" transform="rotate(-90 397.9 198)">MODEL NAME</text>
<text x="406.6" y="198" transform="rotate(-90 406.6 198)">MODEL NO.</text>
<text x="415.4" y="198" transform="rotate(-90 415.4 198)">BOX SIZE</text>
<text x="396.5" y="222.1">DATE PRINTED</text>
<text x="396.6" y="232.4">SCALE</text>
<text x="396.5" y="242.7">PLAN NO.</text>
<text x="396.6" y="253">SHEET NAME</text>
<text x="396.6" y="266.5">SHEET NO.</text>
<text x="424.5" y="277.4" transform="rotate(-90 424.5 277.4)">File Path:B:\Architecture\CrossMod\DWG Files\3264_HAWTHORNE\CrossMod--3264-32-1_Hawthorne_R.dwg, Last Saved By:Hutsella, Saved Date:9/26/2023 3:42 PM</text>
</g>
<g font-size="1.7" fill="#737373">
<text x="67.4" y="228.3">16</text>
<text x="67.5" y="232.3">27</text>
<text x="68" y="230.3">x</text>
<text x="81.3" y="228.3">16</text>
<text x="81.4" y="232.3">27</text>
<text x="81.9" y="230.3">x</text>
<text x="96" y="228.3">16</text>
<text x="96.1" y="232.3">27</text>
<text x="96.6" y="230.3">x</text>
<text x="109.9" y="228.3">16</text>
<text x="110" y="232.3">27</text>
<text x="110.4" y="230.3">x</text>
</g>
<text font-size="1.1" x="396.7" y="239.5">* UNLESS OTHERWISE NOTED</text>
</svg>
